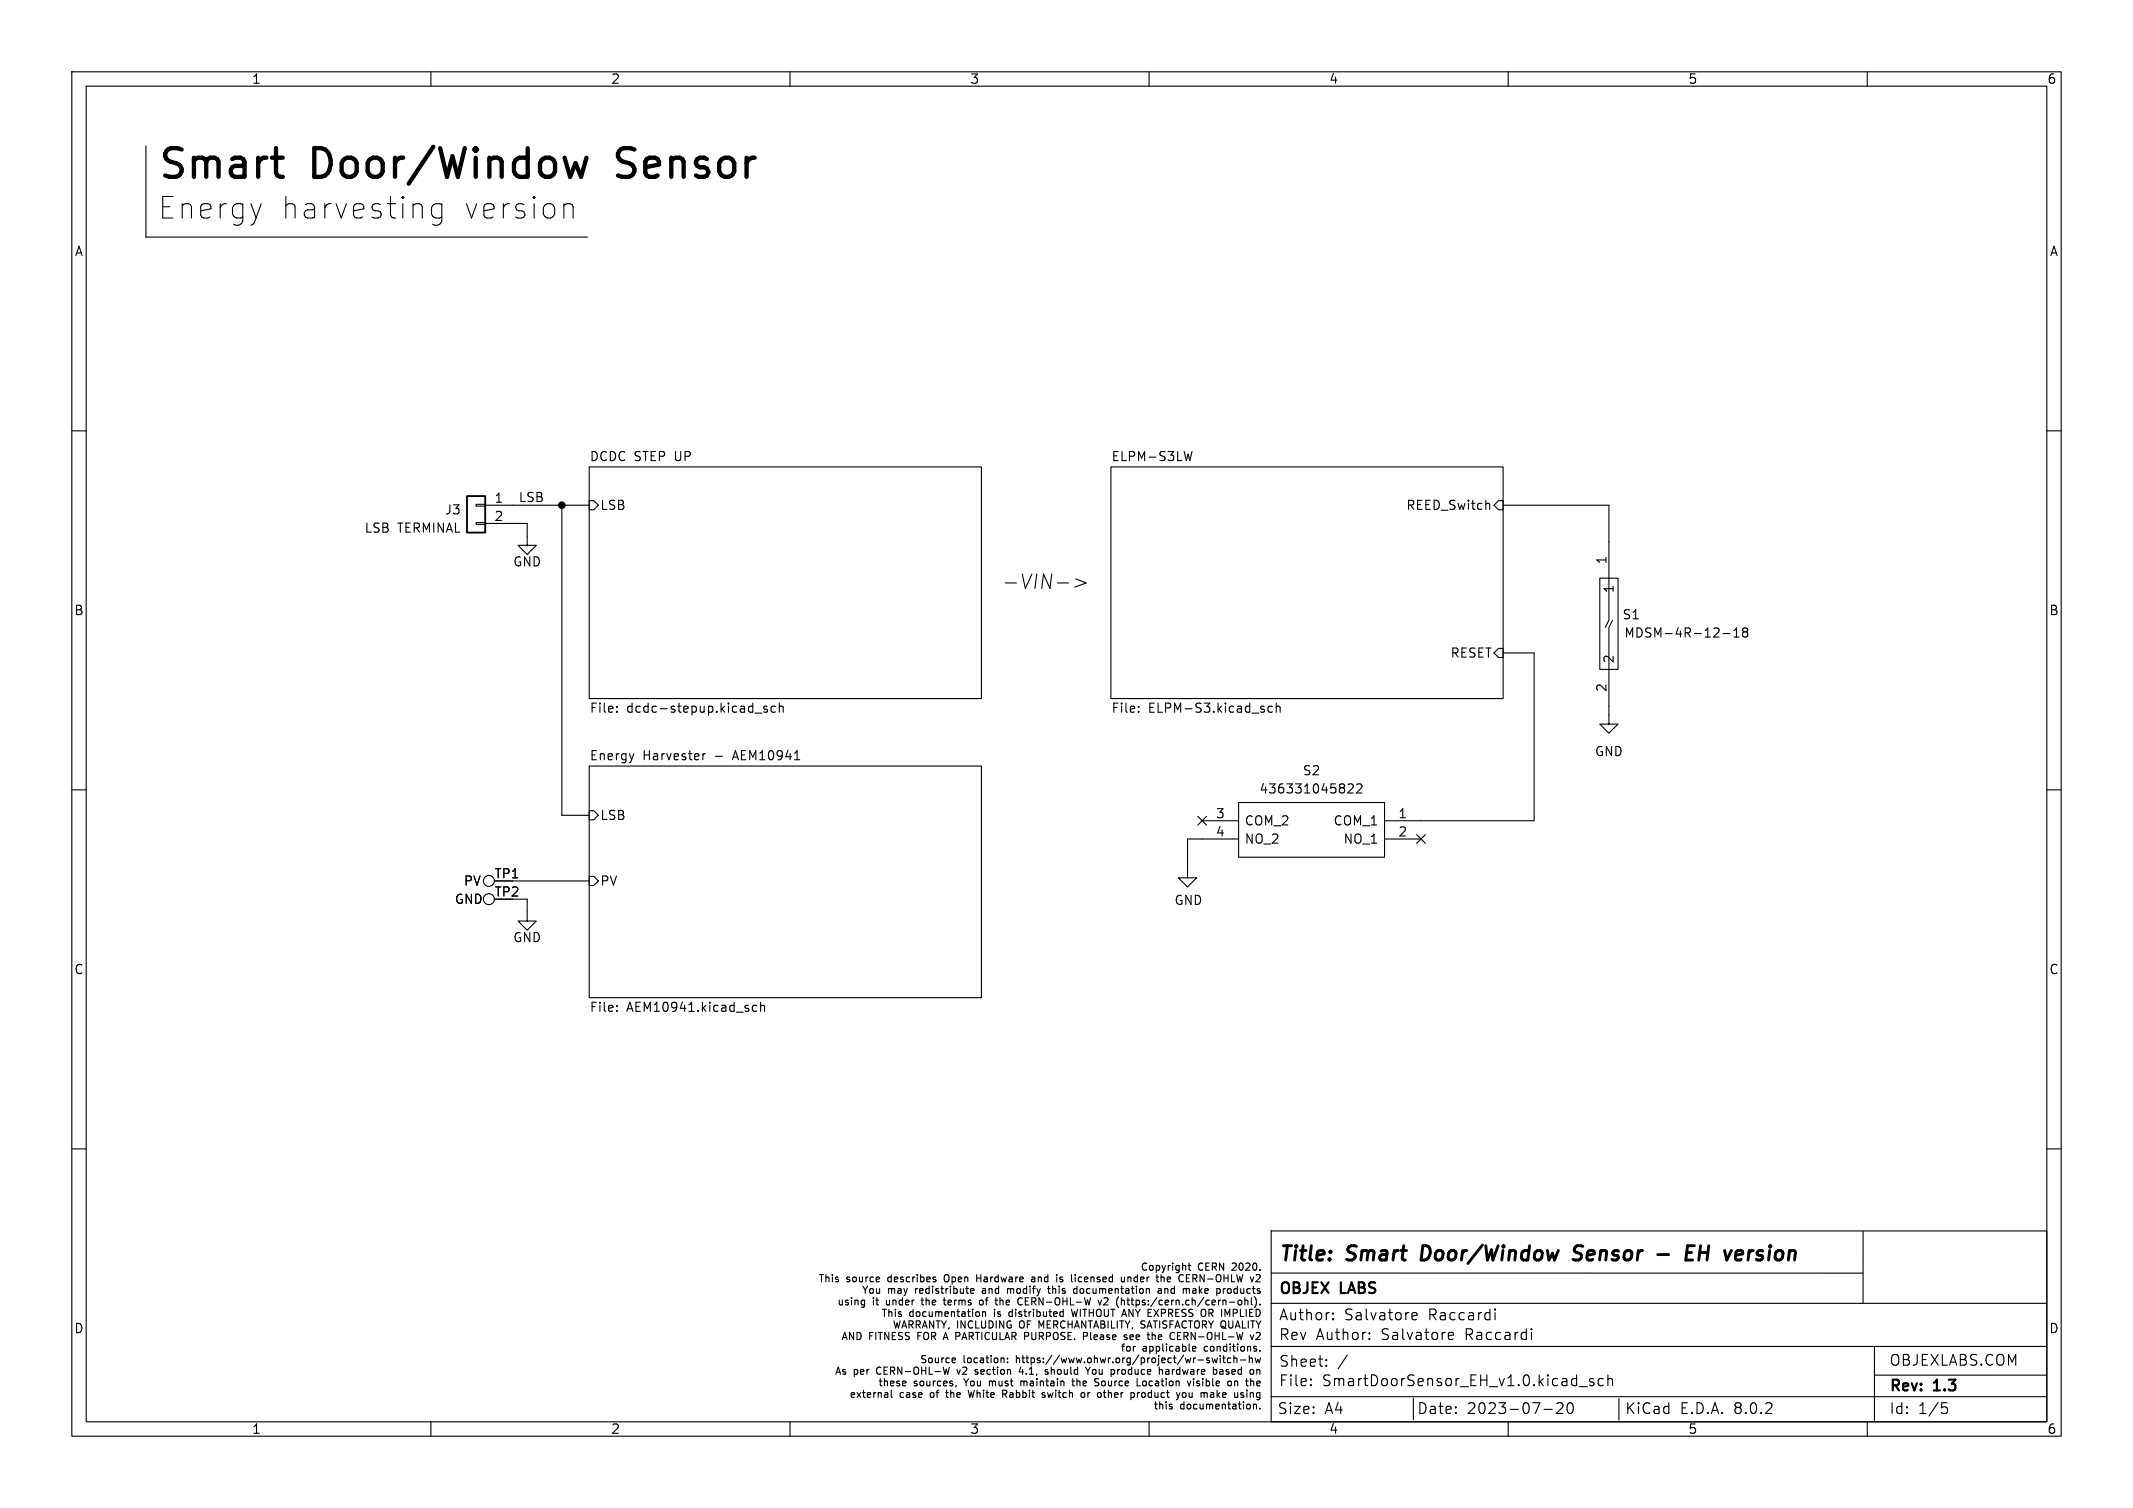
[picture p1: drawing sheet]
<svg xmlns="http://www.w3.org/2000/svg" width="297mm" height="210mm" viewBox="0 0 297 210" stroke-linecap="round" stroke-linejoin="round" font-family="sans-serif">
<g fill="none" stroke="#000" stroke-width=".15">
<path d="M10 10h277v190h-277zM12 12h273v186h-273zM60 10v2M110 10v2M160 10v2M210 10v2M260 10v2M20.3 20.3v12.7h61.5M61.5 28.4v2.4a.81 .81 0 0 1-1.3 .4M61.5 28.5l-.3-.1h-.5l-.5 .2-.1 .3v.9l.3 .4 .3 .2h.5l.3-.2M78.7 28.5l.2-.1h.5l.3 .1 .1 .3v1.6M10 60h2"/>
<path d="M285 60h2M66.3 72.8h1.3v.2h-1.3zM66.3 70.2h1.3v.3h-1.3zM67.6 72.9h5.8v3h1.3l-1.3 1.3-1.3-1.3h1.3M67.6 70.4h14.4M78.2 70.4v43.1h3.8M82 65h54.7v32.3h-54.7zM82 69.7h.7l.6 .7-.6 .6h-.7zM154.7 65h54.6v32.3h-54.6zM166 62.9l-.3 1.2-.3-.9M207.3 70.1l.1 .2v.6M208.7 69.7h.6v1.3h-.6l-.7-.6z"/>
<path d="M209.3 70.4h14.7v16l-.5 1M85.9 99.1v.1M85.9 98.4v.1M105.1 99.3h1M106.8 98.4l-.3-.1-.2 .2 .1 .2 .4 .1v.3h-.5M108 98.4l-.4-.1-.2 .3v.3l.1 .2h.5M108.5 98.5l.2-.2 .3 .1 .1 .8M108.5 97.9v1.3M147.2 81.2h1.6M149.8 80.6l1.4 .6-1.6 .6M158.5 99.1v.1M158.5 98.4v.1"/>
<path d="M177.2 98.4l-.4-.1-.2 .3v.3l.1 .2h.5M177.7 98.5l.2-.2 .3 .1 .1 .8M177.7 97.9v1.3M208.7 90.3h.6v1.3h-.6l-.7-.7zM209.3 90.9h4.3v23.4h-20.8M222.8 80.5h2.5v12.7h-2.5zM224.5 86.4l-.5 1v13.4h1.3l-1.3 1.3-1.2-1.3h1.2M239.9 88.2h1M241.4 88.7h.8M241.4 87.8l.4-.4v1.3M242.9 88l-.3 .2 .1 .4 .2 .1h.3l.2-.2-.1-.4-.2-.1M242.9 88l-.3-.3 .3-.3h.2l.3 .3-.3 .3"/>
<path d="M242.9 88h.2M10 110h2M82 106.7h54.7v32.2h-54.7zM82 112.9h.7l.6 .6-.6 .7h-.7zM88.3 105l-.4 .8M97.9 105v.8M98.2 105h-.2l-.1 .2M166.8 113.7l1.2 1.2M167.4 114.3h5.1M168 113.7l-1.2 1.2M172.5 111.8h20.3v7.6h-20.3zM172.5 116.8h-7.1v5.5h1.2l-1.2 1.2-1.3-1.2h1.3"/>
<path d="M187.7 109.3l.2-.1h.3l.2 .1v.2v.2l-.8 .7h.8M188.9 109.3l.2-.1h.3l.2 .1v.2v.2l-.7 .7h.7M192.8 116.8h5.1M197.3 116.2l1.2 1.2M198.5 116.2l-1.2 1.2M285 110h2M71.4 125.2h2v3.1h1.3l-1.3 1.2-1.3-1.2h1.3M71.4 122.7h10.6M82 122h.7l.6 .7-.6 .6h-.7zM105.9 139.6v1.2M10 160h2M85.9 140.1v.1"/>
<path d="M85.9 140.7v.1M104.8 140.7l.2 .1h.4M105.4 140.1l-.4-.1-.2 .1M105.9 140.1l.2-.1 .3 .1 .1 .7M285 160h2M122.3 177.8l.2 .3-.5 .1M122.4 178.5h-.1M130 178.2h.3v.2l-.1 .1h-.2M130 177.8l.3 .1M135.1 179.8l.5-.1v-.2l-.3-.1-.2 .2 .1 .5h.4M136 177.5v1M136 178h.6"/>
<path d="M140.3 179.4v.7M140.6 179.4l-.3 .1M143.7 177.9h.3l.1 .6M144.1 178.1h-.3l-.2 .2 .2 .2h.3M145.9 179.4h.3M146 179.1v.9l.2 .1M147.6 178.5h.4M148 177.9l-.3-.1-.1 .2v.1l.4 .1M149.5 179.9l.2 .2h.3M149.7 177.5v.1M150 179.5l-.3-.1-.2 .2M150 179.1v1"/>
<path d="M150.2 177.9l-.1 .1 .1 .5M156.1 177.8l.1 .7h.2l.2-.1M156.6 177.8v.7M157 177.8v.7M157.4 177.9l-.2-.1-.2 .1M161.3 179.5h.4v.6M161.7 179.7h-.3l-.2 .2 .2 .2h.3M161.8 177.8l.3 .2v.5M162.2 179.4v.7M162.3 179.4l-.1 .1M162.6 177.9v.6M163 178.1l-.5 .1"/>
<path d="M165.2 178.5h.5M165.2 178h.3M165.2 177.5h.5M165.3 179.4l.3 .2v.5M165.4 176.2h.4M165.6 175.9v.9l.2 .1M170.3 179.4v.7M170.6 179.4l-.3 .2M171 179.5v.5M175.4 177.6l.1 .1-.1 .2-.5 .6h.6M177 171.4h108v26.6h-108zM177 177.3h82.4"/>
<path d="M259.4 171.5v10M60 198v2M110 198v2M120.1 181.1h.3M120.4 181.1v.8l-.2 .2M120.4 181.7h-.3M123.5 193.9l.1 .2v.5M123.6 194.6h-.1M123.6 194.2h-.1M124.1 193.6v.9l.1 .1M126 192.3l.1 .3-.4 .1M126.1 192.9l-.1 .1"/>
<path d="M128.2 181.1h.4M131.3 181.1h.4M131.5 180.7v.9l.2 .1M131.7 193.9h.3M131.7 185.6l-.4 1M132.2 190.4l-.2 1-.2-.7-.2 .7M132.7 189.1l.3 .1v.1l-.4 .1M133 189.7l-.3 .1M133.1 192.9l-.1 .2M134.8 193.6l.2 1 .2-.7M135.8 191.3l.2 .1M136 182.7h.3l.1 .2-.1 .3-.3 .1"/>
<path d="M136 190.7l-.2 .2v.1l.2 .1M136.8 182.8l.2-.1h.2v.6M136.8 182.7v.6M136.9 181.3l-.2-.2h-.2l-.1 .2 .1 .4h.2l.2-.2M139.2 180.7v1M139.4 181.1l-.2 .1M139.5 189.1l.3 .2v.5M139.6 193.6v1M139.9 194.1l.3 .5M140 193.6l.2 .2M140.2 193.9l-.2 .2h-.4M140.3 189.2v.1"/>
<path d="M140.3 189.7v.1M142.1 190.3l-.2 .8h.6M142.1 192.3v.7M142.3 181.6l-.2 .1M142.4 190.7v.7M142.4 192.3l-.3 .1M143 185.6l.2 .1M143.2 186l-.5 .1M145.5 194l-.3-.1-.1 .2v.1l.4 .1v.3h-.4M145.5 190.9l.5 .3-.2 .2-.3-.1M145.9 190.8l-.2-.1-.2 .2M147.7 182.7h.3"/>
<path d="M147.7 183.3h.3M148 182.3v1M149.2 182.3l.2 1 .2-.7M149.2 192.3h.4M149.4 192v.9l.2 .1M150.5 194.1l.2-.2 .3 .1v.1v.5h-.3l-.2-.2M151.1 190.4l.4 .5M151.4 185.7l-.1 .3-.4 .1M151.5 190.9v.5M151.5 193.9v.7M151.6 194l-.1 .1M151.8 190.4l-.3 .5"/>
<path d="M152.3 190.7l-.2 .2v.3l.2 .2M152.6 192.5l.3 .1 .1 .2-.2 .2h-.2M152.9 192h.1M152.9 181.1l.2 .6 .3-.6M153.6 193.9h.4M153.8 193.6v.9l.2 .1M153.9 180.7l-.2 .1M154.1 180.7l.1 .1M154.2 181.2l-.5 .5h.6M155.6 190.7v.7M155.9 190.7l-.3 .2M156.5 181.1l.1 .6"/>
<path d="M156.7 186.2l.2 .1 .1 .1-.2 .2h-.2M156.7 185.9h.2M156.9 181.1h.4M157.7 185.9h-.2l-.2 .1 .1 .5 .3 .1M157.8 186.1l-.5 .1M158 187.5h.1M158.3 193h.5M158.4 193.9v.7M158.7 193.9l-.3 .2M158.9 184.9h.3M158.9 184.2l.1 .2 .2 .1M159 194v.5"/>
<path d="M159 183.9l-.1 .2M159.4 192.3l-.2 .1-.1 .1v.4l.3 .1M160 198v2M160.6 185.9l.3 .1v.6M161.8 190.8l.1 .6M162.3 190.8h.4l.1 .6M162.8 191h-.4l-.1 .1 .1 .3 .4-.1M163.1 195.9l.1 .1-.1 .2M163.1 195.5l.1 .1M164 185.6v1h.4M164 186h.3M164.7 194l.3-.1 .1 .2v.3l-.1 .2h-.3l-.1-.2z"/>
<path d="M165.3 192.3l.3 .7 .2-.7M165.6 193.9v.7M166 187.8l.5-.1v-.2h-.3l-.2 .1 .1 .5h.4M166.2 192v.1M166.2 192.3v.7M168 189.4l.4 .2v.1l-.3 .1M168 189.2h.4M168.7 193.9l.3 .1v.6M168.8 189.1l.2 .7 .1-.5 .2 .5 .2-.7M169 194.6h-.3M169 194.2h-.3M169.9 190.8h.3l.1 .6"/>
<path d="M169.9 188.8v.1M169.9 189.1v.7M170.2 189.1h.4M170.3 191h-.3l-.2 .1 .2 .3 .3-.1M170.4 188.8v.8l.2 .2M170.7 191.3l.1 .1M170.8 190.8v.2M170.9 183.1l.3-.8v1M171.4 189.2l-.3-.1-.2 .2 .1 .4h.4M171.4 192.4l.1 .1-.1 .4M171.8 189.2l.2-.1 .2 .1v.6M171.8 188.8v1"/>
<path d="M171.9 192.4l.1-.1 .3 .1v.6M171.9 192.3v.7M172.7 189.4h.8M172.8 181.1l.1 .2-.1 .4M173.3 181.2l.2-.1h.2l.1 .6M173.3 180.7v1M173.6 193.6v.1M173.6 193.9v.7M174 189.2l.1-.1 .2 .1 .1 .6M174 188.8v1M174.1 193.9v.7M174.2 180.7v.9l.2 .1"/>
<path d="M174.2 193.9l-.1 .1M174.5 195.6l.2-.1 .2 .1 .1 .6M174.5 195.5v.7M174.6 185.9l-.3 .7M174.8 189.1l.2 .7 .1-.5 .2 .5 .2-.7M174.9 187.8l.1 .2-.1 .2M174.9 187.5h.1M174.9 181l.1 .4-.3 .7M175 185.6l-.1 .1M175.3 190.7l.1 .2v.5M175.3 192.3h-.2l-.1 .2v.4l.3 .1M175.4 185.6l.1 .1-.1 .3-.5 .6h.6"/>
<path d="M175.4 181.6v.1M175.4 188.1v.1M175.4 196.1v.1M175.5 192.6l-.5 .1M177 194.5h108M177 187.5h108M177 181.5h108M182.5 192.8l.1 .1-.1 .1M182.5 192.8v.1v.1M182.5 192v.2M182.5 192.8v.2M182.5 192l.1 .1-.1 .1"/>
<path d="M182.5 192v.1v.1M184.7 190.1v.1v.1M184.7 190.1l-.1 .1 .1 .1M184.7 189.3v.2M184.7 190.1v.2M184.7 189.3v.1v.1M184.7 189.3l-.1 .1 .1 .1M185.6 183.7h.1l-.1 .1M185.6 183.7h-.1l.1 .1M185.6 182.9v.1M185.6 183.7v.1M185.6 182.9h.1l-.1 .1"/>
<path d="M185.6 182.9h-.1l.1 .1M187.6 188.7l-1.3 1.9M190.7 186.4v.1M190.7 186.4l-.1 .1h.1M190.7 185.6v.2M190.7 185.6v.1v.1M190.7 185.6l-.1 .1 .1 .1M196.6 183.6l.2 .2 .4-.1M196.6 183l.2-.2h.3l.2 .2v.2l-.7 .1M196.8 194.7v3M201.7 186.5h.2h.4M201.7 185.6l.5-.1 .1 .1 .1 .3-.7 .1"/>
<path d="M208.2 182.3v.1M208.2 182.8v1M208.2 182.3l-.1 .1h.1M210 198v2M213.2 185v.2M213.2 185.5v1M213.2 185v.1v.1M213.2 185l.1 .1-.1 .1M215 196.3h1.1M216.8 195.5l.2-.2 .5 .1a.41 .41 0 0 1 .1 .6l-.9 .8h.9M218.3 195.5a.36 .36 0 0 1 .4-.1 .36 .36 0 0 1 .3 .2 .77 .77 0 0 1-.4 1.2 .91 .91 0 0 1-.3-1.3zM219.9 193.1h1.1"/>
<path d="M221.9 192h-.4l-.2 .2 .1 .2 .5 .1 .1 .2-.1 .2-.2 .1-.4-.1M223.2 192h-.4l-.3 .3v.4l.2 .2 .1 .1 .4-.1M223.9 192.1a.37 .37 0 0 1 .6 .1v.8M223.9 191.5v1.5M225.4 194.8v3M260 198v2M261 187.5v10.5M261 191.5h24M270.4 195.3h.7M270.5 195.9h.4l.3 .3v.4l-.2 .2h-.5"/>
<circle cx="68.1" cy="125.2" r=".76"/>
<circle cx="68.1" cy="122.7" r=".76"/>
</g>
<path d="M198.1 173.5l-.2 2h.4M220.1 175.3a.85 .85 0 0 1-1.1 .1M220.1 173.5h-.5a.49 .49 0 0 0-.4 .4 .49 .49 0 0 0 .3 .5l.6 .2M230.8 174.7h1.5M234.9 174.4h.6M235.9 173.5h-.9l-.3 2h1M236.7 174.4h1.1M236.8 173.5l-.3 2M243.6 174.1l-.2 1.4M243.6 174.3l-.1 .2" fill="none" stroke="#000" stroke-width=".4"/>
<path d="M65 69.1h2.6v5.1h-2.6z" fill="none" stroke="#000" stroke-width=".25"/>
<path d="M81.7 22l-.8 2.6" fill="none" stroke="#000" stroke-width=".6"/>
<circle cx="78.2" cy="70.4" r=".46" fill="#000" stroke="#000" stroke-width=".15"/>
<g font-size="5.6">
<text x="21.8" y="25.2">Smart</text>
<text x="43.4" y="25.2">Door/Window</text>
<text x="86.9" y="25.2">Sensor</text>
</g>
<g font-size="4.2">
<text x="21.8" y="30.7">Energy</text>
<text x="38.8" y="30.7">harvesting</text>
<text x="64.1" y="30.7">version</text>
</g>
<g font-size="2.8">
<text x="139.4" y="82.3">-VIN-&gt;</text>
<text x="178" y="176.2">Title:</text>
<text x="187.7" y="176.2">Smart</text>
<text x="198.7" y="176.2">Door/Window</text>
<text x="220.8" y="176.2">Sensor</text>
<text x="238" y="176.2">EH</text>
<text x="244.2" y="176.2">version</text>
</g>
<g font-size="2.1">
<text x="178" y="180.6">OBJEX</text>
<text x="178" y="184.1">Author:</text>
<text x="186.7" y="180.6">LABS</text>
<text x="187.2" y="184.1">Salvatore</text>
<text x="199" y="184.1">Raccardi</text>
<text x="178" y="190.6">Sheet:</text>
<text x="178" y="186.8">Rev</text>
<text x="183.2" y="186.8">Author:</text>
<text x="192.4" y="186.8">Salvatore</text>
<text x="204.2" y="186.8">Raccardi</text>
<text x="263" y="190.4">OBJEXLABS.COM</text>
<text x="177.8" y="197.1">Size:</text>
<text x="178" y="193.3">File:</text>
<text x="184.1" y="193.3">SmartDoorSensor_EH_v1.0.kicad_sch</text>
<text x="184.5" y="197.1">A4</text>
<text x="197.2" y="197.1">Date:</text>
<text x="204.3" y="197.1">2023-07-20</text>
<text x="226.2" y="197.1">KiCad</text>
<text x="233.9" y="197.1">E.D.A.</text>
<text x="241.5" y="197.1">8.0.2</text>
<text x="263" y="194.2">Rev:</text>
<text x="263" y="197.1">Id:</text>
<text x="267.1" y="197.1">1/5</text>
<text x="269.4" y="194.2">1.3</text>
</g>
<g font-size="1.8">
<text x="35" y="11.9">1</text>
<text x="85" y="11.9">2</text>
<text x="135" y="11.9">3</text>
<text x="185" y="11.9">4</text>
<text x="235" y="11.9">5</text>
<text x="285" y="11.9">6</text>
<text x="10.3" y="35.9">A</text>
<text x="285.3" y="35.9">A</text>
<text x="82" y="64.3">DCDC STEP UP</text>
<text x="154.7" y="64.3">ELPM-S3LW</text>
<text x="61.9" y="71.9">J3</text>
<text x="68.8" y="70.1">1</text>
<text x="72.1" y="70">LSB</text>
<text x="83.5" y="71.2">LSB</text>
<text x="195.7" y="71.2">REED_Switch</text>
<text x="50.7" y="74.4">LSB</text>
<text x="55.4" y="74.4">TERMINAL</text>
<text x="68.8" y="72.6">2</text>
<text x="71.4" y="79.1">GND</text>
<text x="223.8" y="78.7" transform="rotate(-90 223.8 78.7)">1</text>
<text x="224.9" y="82.7" transform="rotate(-90 224.9 82.7)">1</text>
<text x="10.3" y="85.9">B</text>
<text x="225.8" y="86.5">S1</text>
<text x="226.1" y="89">MDSM-4R-12-18</text>
<text x="285.3" y="85.9">B</text>
<text x="201.9" y="91.8">RESET</text>
<text x="224.9" y="92.5" transform="rotate(-90 224.9 92.5)">2</text>
<text x="82" y="99.6">File:</text>
<text x="87.3" y="99.6">dcdc-stepup.kicad_sch</text>
<text x="154.7" y="99.6">File:</text>
<text x="159.9" y="99.6">ELPM-S3.kicad_sch</text>
<text x="223.8" y="96.5" transform="rotate(-90 223.8 96.5)">2</text>
<text x="82" y="106">Energy</text>
<text x="89.5" y="106">Harvester</text>
<text x="99.6" y="106">-</text>
<text x="102.4" y="106">AEM10941</text>
<text x="222" y="105.5">GND</text>
<text x="175.3" y="110.7">436331045822</text>
<text x="181.3" y="108.2">S2</text>
<text x="83.5" y="114.4">LSB</text>
<text x="169.2" y="114">3</text>
<text x="169.2" y="116.6">4</text>
<text x="173.2" y="115.2">COM_2</text>
<text x="173.2" y="117.7">NO_2</text>
<text x="185.6" y="115.2">COM_1</text>
<text x="187" y="117.7">NO_1</text>
<text x="194.6" y="114">1</text>
<text x="194.6" y="116.6">2</text>
<text x="64.5" y="123.5">PV</text>
<text x="68.8" y="125.1">TP2</text>
<text x="68.8" y="122.5">TP1</text>
<text x="83.5" y="123.5">PV</text>
<text x="63.2" y="126.1">GND</text>
<text x="71.4" y="131.4">GND</text>
<text x="163.4" y="126.2">GND</text>
<text x="10.3" y="135.9">C</text>
<text x="285.3" y="135.9">C</text>
<text x="82" y="141.2">File:</text>
<text x="87.3" y="141.2">AEM10941.kicad_sch</text>
<text x="10.3" y="185.9">D</text>
<text x="285.3" y="185.9">D</text>
<text x="35" y="199.9">1</text>
<text x="85" y="199.9">2</text>
<text x="135" y="199.9">3</text>
<text x="185" y="199.9">4</text>
<text x="235" y="199.9">5</text>
<text x="285" y="199.9">6</text>
</g>
<g font-size="1.4">
<text x="113.8" y="178.6">This</text>
<text x="117.8" y="178.6">source</text>
<text x="123.8" y="178.6">describes</text>
<text x="131.9" y="178.6">Open</text>
<text x="136.6" y="178.6">Hardware</text>
<text x="144.6" y="178.6">and</text>
<text x="148.3" y="178.6">is</text>
<text x="150.6" y="178.6">licensed</text>
<text x="157.8" y="178.6">under</text>
<text x="158.7" y="177">Copyright</text>
<text x="163" y="178.6">the</text>
<text x="166.4" y="178.6">CERN-OHLW</text>
<text x="166.8" y="177">CERN</text>
<text x="171.7" y="177">2020.</text>
<text x="116.5" y="181.9">using</text>
<text x="119.9" y="180.2">You</text>
<text x="121.5" y="181.9">it</text>
<text x="122.6" y="183.5">This</text>
<text x="123.5" y="181.9">under</text>
<text x="123.6" y="180.2">may</text>
<text x="124.2" y="185.1">WARRANTY, INCLUDING</text>
<text x="126.6" y="183.5">documentation</text>
<text x="127.6" y="180.2">redistribute</text>
<text x="128.8" y="181.9">the</text>
<text x="132.1" y="181.9">terms</text>
<text x="137.2" y="180.2">and</text>
<text x="137.3" y="181.9">of</text>
<text x="138.6" y="183.5">is</text>
<text x="139.8" y="181.9">the</text>
<text x="140.9" y="183.5">distributed</text>
<text x="140.9" y="180.2">modify</text>
<text x="142.1" y="185.1">OF</text>
<text x="143.2" y="181.9">CERN-OHL-W</text>
<text x="145" y="185.1">MERCHANTABILITY,</text>
<text x="146.9" y="180.2">this</text>
<text x="149.9" y="183.5">WITHOUT ANY EXPRESS</text>
<text x="150.7" y="180.2">documentation</text>
<text x="154.7" y="181.9">v2</text>
<text x="157.4" y="181.9">(https:/cern.ch/cern-ohl).</text>
<text x="159.5" y="185.1">SATISFACTORY QUALITY</text>
<text x="162.7" y="180.2">and</text>
<text x="166.4" y="180.2">make</text>
<text x="168.7" y="183.5">OR</text>
<text x="171.3" y="180.2">products</text>
<text x="171.8" y="183.5">IMPLIED</text>
<text x="116.1" y="191.5">As</text>
<text x="117" y="186.7">AND</text>
<text x="118.8" y="191.5">per</text>
<text x="121" y="186.7">FITNESS</text>
<text x="122.2" y="191.5">CERN-OHL-W</text>
<text x="127.9" y="186.7">FOR</text>
<text x="128" y="189.9">Source</text>
<text x="131.9" y="186.7">A PARTICULAR</text>
<text x="133.7" y="191.5">v2</text>
<text x="134.1" y="189.9">location:</text>
<text x="136.4" y="191.5">section</text>
<text x="141.6" y="189.9">https://www.ohwr.org/project/wr-switch-hw</text>
<text x="142.8" y="191.5">4.1,</text>
<text x="143.6" y="186.7">PURPOSE.</text>
<text x="146.7" y="191.5">should</text>
<text x="152" y="186.7">Please</text>
<text x="152.7" y="191.5">You</text>
<text x="155.9" y="188.3">for</text>
<text x="156.4" y="191.5">produce</text>
<text x="158" y="186.7">see</text>
<text x="159.1" y="188.3">applicable</text>
<text x="161.5" y="186.7">the</text>
<text x="163.3" y="191.5">hardware</text>
<text x="164.9" y="186.7">CERN-OHL-W</text>
<text x="167.8" y="188.3">conditions.</text>
<text x="171.1" y="191.5">based</text>
<text x="118.2" y="194.7">external</text>
<text x="122.2" y="193.1">these</text>
<text x="125.2" y="194.7">case</text>
<text x="127.2" y="193.1">sources,</text>
<text x="129.7" y="194.7">of</text>
<text x="132.2" y="194.7">the</text>
<text x="134.5" y="193.1">You</text>
<text x="135.5" y="194.7">White</text>
<text x="138.1" y="193.1">must</text>
<text x="140.5" y="194.7">Rabbit</text>
<text x="142.8" y="193.1">maintain</text>
<text x="146.3" y="194.7">switch</text>
<text x="150.3" y="193.1">the</text>
<text x="152" y="194.7">or</text>
<text x="153.6" y="193.1">Source</text>
<text x="154.5" y="194.7">other</text>
<text x="159.4" y="194.7">product</text>
<text x="159.7" y="193.1">Location</text>
<text x="160.5" y="196.3">this</text>
<text x="164.3" y="196.3">documentation.</text>
<text x="166.1" y="194.7">you</text>
<text x="167.1" y="193.1">visible</text>
<text x="169.7" y="194.7">make</text>
<text x="172.9" y="193.1">on</text>
<text x="174.6" y="194.7">using</text>
<text x="175.7" y="193.1">the</text>
</g>
</svg>
